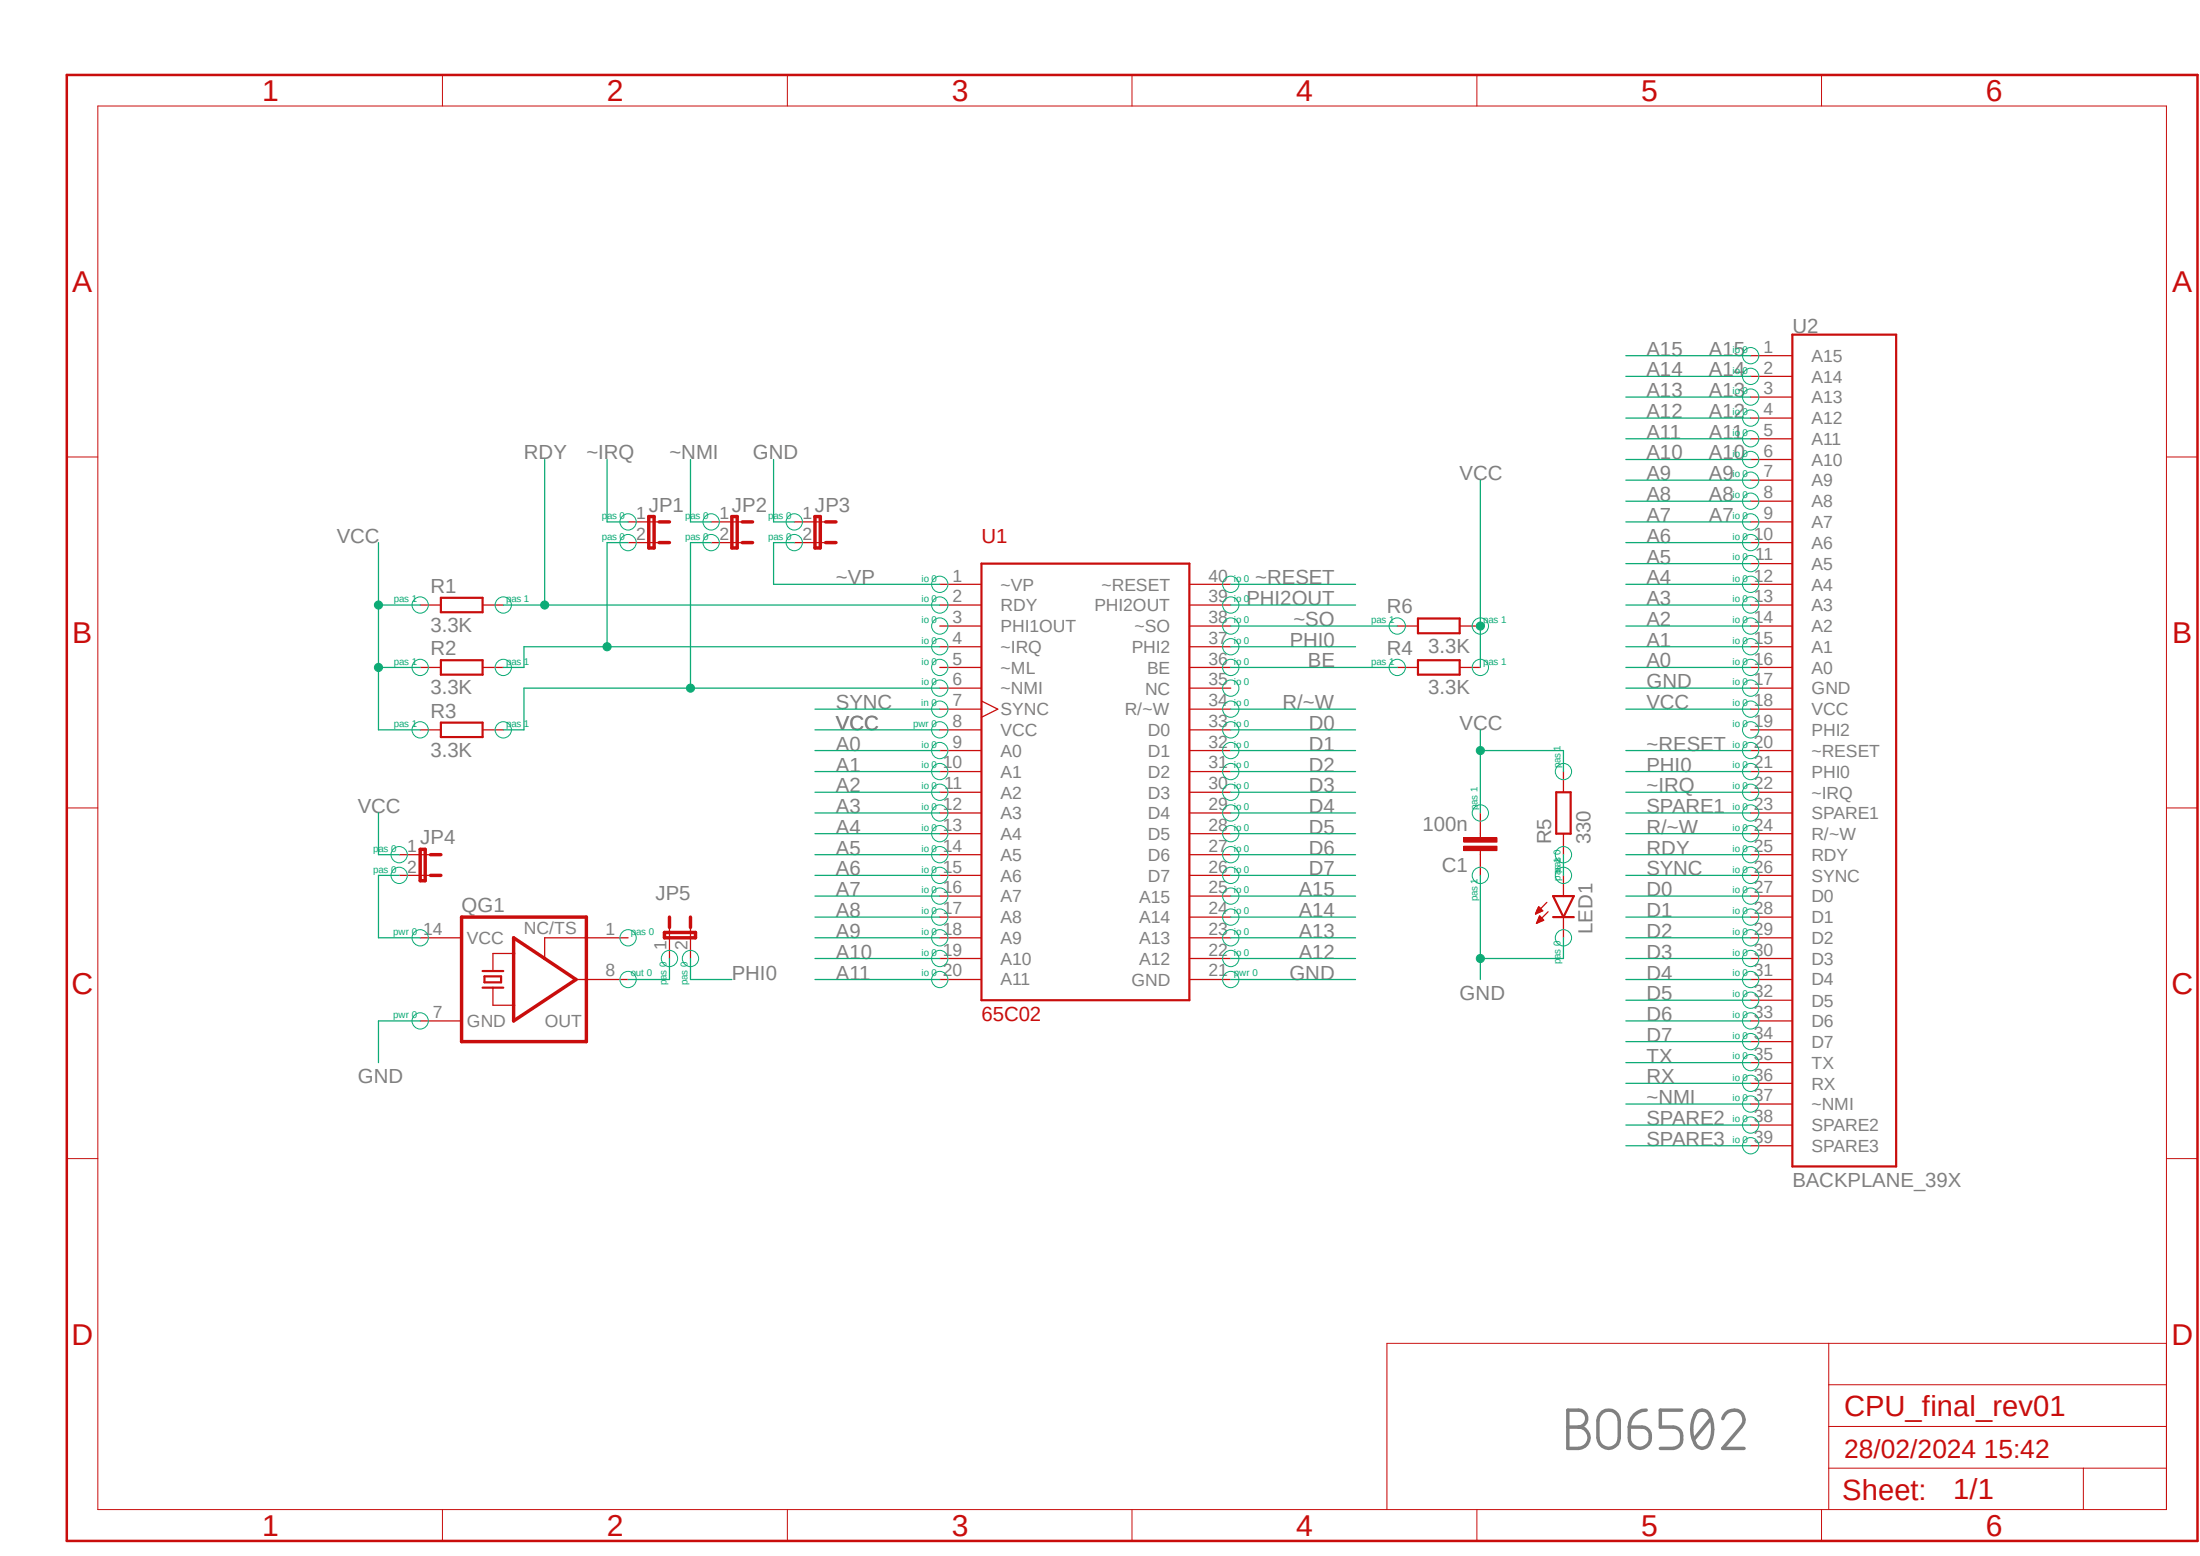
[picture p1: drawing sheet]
<svg xmlns="http://www.w3.org/2000/svg" width="297mm" height="210mm" viewBox="0 0 297 210" stroke-linecap="round" stroke-linejoin="round" font-family="sans-serif">
<path d="M8.4 9.7l288.7 198.9M297.1 9.8l-288.7 198.8" fill="none" stroke="#fff" stroke-width=".14"/>
<path d="M211.7 190.3h1.4a1.14 1.14 0 0 1 1.1 1.2 1.14 1.14 0 0 1-1.1 1.1 1.44 1.44 0 0 1 1.4 1.5 1.44 1.44 0 0 1-1.4 1.4h-1.4zM211.7 192.6h1.4M216.3 190.6a1.43 1.43 0 0 1 1.5-.2 1.43 1.43 0 0 1 .8 1.3v2.4a1.44 1.44 0 0 1-1.4 1.4 1.44 1.44 0 0 1-1.5-1.4v-2.4l.1-.4zM220 192.6h1.7a1.18 1.18 0 0 1 1.1 1.5 1.42 1.42 0 0 1-1.4 1.4 1.42 1.42 0 0 1-1.4-1.4zM222.2 190.3a2.24 2.24 0 0 0-2.2 2.3M227 190.3h-2.8v2.3h1.7a1.27 1.27 0 0 1 1.1 1.7 1.18 1.18 0 0 1-1.1 1.2h-1.7M229.2 190.5a1.09 1.09 0 0 1 1.6 .5 4 4 0 0 1-.4 4.3 1.09 1.09 0 0 1-1.6-.5 4 4 0 0 1 .4-4.3zM231 191.5l-2.4 2.8M232.6 191.5a1.55 1.55 0 0 1 2.6-.7 1.36 1.36 0 0 1-.2 1.8l-2.4 2.9h2.9" fill="none" stroke="#808080" stroke-width=".47"/>
<g fill="none" stroke="#c90d0c" stroke-width=".17">
<path d="M236.3 48h5.7M236.3 50.8h5.7M236.3 53.6h5.7M236.3 56.4h5.7M236.3 59.2h5.7M84.8 70.4h4.2M84.8 73.2h4.2M96 70.4h4.2M96 73.2h4.2M107.2 70.4h4.3M107.2 73.2h4.3M126.9 78.9h5.6"/>
<path d="M160.6 78.9h5.6M236.3 78.9h5.7M236.3 62h5.7M236.3 64.8h5.7M236.3 67.6h5.7M236.3 70.4h5.7M236.3 73.2h5.7M236.3 76.1h5.7M56.7 81.7h2.8M56.7 90.1h2.8M56.7 98.5h2.8M65.2 81.7h2.7"/>
<path d="M65.2 90.1h2.7M65.2 98.5h2.7M126.9 81.7h5.6M126.9 84.5h5.6M126.9 87.3h5.6M126.9 90.1h5.6M126.9 92.9h5.6M126.9 95.7h5.6M126.9 98.5h5.6M132.5 94.6l2.2 1.1-2.2 1.1M160.6 81.7h5.6M160.6 84.5h5.6"/>
<path d="M160.6 87.3h5.6M160.6 90.1h5.6M160.6 92.9h5.6M160.6 95.7h5.6M160.6 98.5h5.6M188.6 90.1h2.8M197.1 90.1h2.8M236.3 81.7h5.7M236.3 84.5h5.7M236.3 87.3h5.7M236.3 90.1h5.7M236.3 92.9h5.7"/>
<path d="M236.3 95.7h5.7M236.3 98.5h5.7M126.9 101.3h5.6M126.9 104.1h5.6M126.9 106.9h5.6M126.9 109.7h5.6M126.9 112.5h5.6M126.9 115.4h5.6M126.9 118.2h5.6M160.6 101.3h5.6M160.6 104.1h5.6M160.6 106.9h5.6"/>
<path d="M160.6 109.7h5.6M160.6 112.5h5.6M160.6 115.4h5.6M160.6 118.2h5.6M199.9 112.5v.6M199.9 114.8v.6M236.3 101.3h5.7M236.3 104.1h5.7M236.3 106.9h5.7M236.3 109.7h5.7M236.3 112.5h5.7M236.3 115.4h5.7"/>
<path d="M236.3 118.2h5.7M56.7 126.6h5.6M56.7 137.8h5.6M66.5 133.3v2.4h2.8M69.3 128.7h-2.8v2.4M77.8 132.2h7M84.8 126.6h-11.3v2.8M126.9 120.9h5.6M126.9 123.8h5.6M126.9 126.6h5.6M126.9 129.4h5.6M126.9 132.2h5.6"/>
<path d="M160.6 120.9h5.6M160.6 123.8h5.6M160.6 126.6h5.6M160.6 129.4h5.6M160.6 132.2h5.6M236.3 120.9h5.7M236.3 123.8h5.7M236.3 126.6h5.7M236.3 129.4h5.7M236.3 132.2h5.7M236.3 135h5.7M236.3 137.8h5.7"/>
<path d="M236.3 140.6h5.7M236.3 143.4h5.7M236.3 146.2h5.7M236.3 149h5.7M236.3 151.8h5.7M236.3 154.6h5.7"/>
</g>
<path d="M242 45.2h14v112.2h-14zM132.5 76.1h28.1v58.9h-28.1zM59.5 80.7h5.7v1.9h-5.7zM59.5 89.1h5.7v2h-5.7zM59.5 97.5h5.7v2h-5.7zM191.4 89.1h5.7v2h-5.7zM65.2 133.3h2.7M65.2 131.1h2.7M65.4 131.8h2.2v.8h-2.2z" fill="none" stroke="#c90d0c" stroke-width=".3"/>
<path d="M87.6 69.7h.7v4.3h-.7zM89 70.4h1.4M89 73.2h1.4M98.8 69.7h.7v4.3h-.7zM100.2 70.4h1.4M100.2 73.2h1.4M110 69.7h.7v4.3h-.7zM111.5 70.4h1.4M111.5 73.2h1.4M62.3 123.8h16.9v16.8h-16.9zM69.3 126.6l8.5 5.6-8.5 5.6z" fill="none" stroke="#c90d0c" stroke-width=".47"/>
<path d="M197.6 113.1h4.5v.6h-4.5z" fill-rule="evenodd" fill="#c90d0c"/>
<path d="M197.6 113.1h4.5v.6h-4.5z" fill="none" stroke="#c90d0c" stroke-width=".14"/>
<path d="M197.6 114.2h4.5v.6h-4.5z" fill-rule="evenodd" fill="#c90d0c"/>
<g fill="none" stroke="#c90d0c" stroke-width=".14">
<path d="M13.2 14.3h279.3v189.5h-279.3zM59.7 10.1v4.2M106.3 10.1v4.2M152.8 10.1v4.2M199.4 10.1v4.2M245.9 10.1v4.2M9 61.7h4.2M292.5 61.7h4.2M9 109.1h4.2M197.6 114.2h4.5v.6h-4.5zM292.5 109.1h4.2M9 156.4h4.2"/>
<path d="M292.5 156.4h4.2M246.9 198.2h45.6M246.9 181.3v22.5M246.9 192.5h45.6M246.9 186.9h45.6M281.3 198.2v5.6M292.5 181.3h-105.3v22.5M59.7 203.8v4.2M106.3 203.8v4.2M152.8 203.8v4.2M199.4 203.8v4.2M245.9 203.8v4.2"/>
</g>
<g fill="none" stroke="#c90d0c" stroke-width=".17">
<path d="M188.6 84.5h2.8M197.1 84.5h2.8M53.9 115.4h4.2M53.9 118.2h4.2M199.9 109.7v2.8M199.9 115.4v2.8M211.1 104.1v2.8M211.1 112.5v2.9M211.1 118.2v2.7M90.4 125.2v4.2M93.2 125.2v4.2M207.3 123.3h.1"/>
<path d="M207.3 123.2h.3M207.4 123.1h.5M207.4 123h.7M207.5 122.9h.7M207.5 124.5h.1M207.5 122.8h.6M207.5 124.5h.3M207.6 124.3h.4M207.6 122.7h.4M207.6 124.2h.7M207.6 122.6h.3M207.6 124.2h.8"/>
<path d="M207.7 122.5h.1M207.7 124h.6M207.7 122.4l.6 .5-1 .5zM207.7 124h.5M207.8 123.8h.3M207.8 123.7h.1M207.9 123.6l.5 .6-1 .4zM208.8 121.8l-1.5 1.6M209 123.1l-1.6 1.5M211.1 123.8v2.8"/>
</g>
<path d="M56.7 114.6h.7v4.3h-.7zM58.1 115.4h1.4M58.1 118.2h1.4M89.7 125.9h4.2v.7h-4.2zM90.4 123.8v1.4M93.2 123.8v1.4" fill="none" stroke="#c90d0c" stroke-width=".47"/>
<path d="M191.4 83.5h5.7v2h-5.7zM210.1 106.9h1.9v5.6h-1.9zM209.7 120.9h2.8l-1.4 2.9zM209.7 123.8h2.8" fill="none" stroke="#c90d0c" stroke-width=".3"/>
<path d="M9 10.1h287.7v197.9h-287.7z" fill="none" stroke="#c90d0c" stroke-width=".34"/>
<g fill="none" stroke="#0dab76" stroke-width=".14">
<circle cx="236.4" cy="56.4" r="1.1"/>
<circle cx="236.4" cy="53.6" r="1.1"/>
<circle cx="236.4" cy="50.8" r="1.1"/>
<circle cx="236.4" cy="59.2" r="1.1"/>
<circle cx="236.4" cy="48" r="1.1"/>
<circle cx="84.8" cy="70.4" r="1.1"/>
<circle cx="84.8" cy="73.2" r="1.1"/>
<circle cx="96" cy="70.4" r="1.1"/>
<circle cx="96" cy="73.2" r="1.1"/>
<circle cx="107.2" cy="73.2" r="1.1"/>
<circle cx="107.2" cy="70.4" r="1.1"/>
<circle cx="126.9" cy="78.9" r="1.1"/>
<circle cx="166.2" cy="78.9" r="1.1"/>
<circle cx="236.4" cy="67.7" r="1.1"/>
<circle cx="236.4" cy="78.9" r="1.1"/>
<circle cx="236.4" cy="64.8" r="1.1"/>
<circle cx="236.4" cy="73.2" r="1.1"/>
<circle cx="236.4" cy="70.4" r="1.1"/>
<circle cx="236.4" cy="62" r="1.1"/>
<circle cx="236.4" cy="76.1" r="1.1"/>
<circle cx="56.7" cy="81.7" r="1.1"/>
<circle cx="56.7" cy="98.5" r="1.1"/>
<circle cx="56.7" cy="90.1" r="1.1"/>
<circle cx="67.9" cy="81.7" r="1.1"/>
<circle cx="67.9" cy="98.5" r="1.1"/>
<circle cx="67.9" cy="90.1" r="1.1"/>
<circle cx="126.9" cy="87.3" r="1.1"/>
<circle cx="126.9" cy="81.7" r="1.1"/>
<circle cx="126.9" cy="90.1" r="1.1"/>
<circle cx="126.9" cy="98.5" r="1.1"/>
<circle cx="126.9" cy="95.7" r="1.1"/>
<circle cx="126.9" cy="84.5" r="1.1"/>
<circle cx="126.9" cy="92.9" r="1.1"/>
<circle cx="166.2" cy="84.5" r="1.1"/>
<circle cx="166.2" cy="87.3" r="1.1"/>
<circle cx="166.2" cy="92.9" r="1.1"/>
<circle cx="166.2" cy="90.1" r="1.1"/>
<circle cx="166.2" cy="81.7" r="1.1"/>
<circle cx="166.2" cy="95.7" r="1.1"/>
<circle cx="166.2" cy="98.5" r="1.1"/>
<circle cx="188.6" cy="84.5" r="1.1"/>
<circle cx="188.6" cy="90.1" r="1.1"/>
<circle cx="199.9" cy="84.5" r="1.1"/>
<circle cx="199.9" cy="90.1" r="1.1"/>
<circle cx="236.4" cy="81.7" r="1.1"/>
<circle cx="236.4" cy="87.3" r="1.1"/>
<circle cx="236.4" cy="84.5" r="1.1"/>
<circle cx="236.4" cy="92.9" r="1.1"/>
<circle cx="236.4" cy="95.7" r="1.1"/>
<circle cx="236.4" cy="98.5" r="1.1"/>
<circle cx="236.4" cy="90.1" r="1.1"/>
<circle cx="53.9" cy="115.4" r="1.1"/>
<circle cx="53.9" cy="118.2" r="1.1"/>
<circle cx="126.9" cy="106.9" r="1.1"/>
<circle cx="126.9" cy="101.3" r="1.1"/>
<circle cx="126.9" cy="109.7" r="1.1"/>
<circle cx="126.9" cy="115.4" r="1.1"/>
<circle cx="126.9" cy="112.5" r="1.1"/>
<circle cx="126.9" cy="104.1" r="1.1"/>
<circle cx="126.9" cy="118.2" r="1.1"/>
<circle cx="166.2" cy="109.7" r="1.1"/>
<circle cx="166.2" cy="115.4" r="1.1"/>
<circle cx="166.2" cy="106.9" r="1.1"/>
<circle cx="166.2" cy="104.1" r="1.1"/>
<circle cx="166.2" cy="118.2" r="1.1"/>
<circle cx="166.2" cy="112.5" r="1.1"/>
<circle cx="166.2" cy="101.3" r="1.1"/>
<circle cx="199.9" cy="109.7" r="1.1"/>
<circle cx="199.9" cy="118.2" r="1.1"/>
<circle cx="211.1" cy="104.1" r="1.1"/>
<circle cx="211.1" cy="118.2" r="1.1"/>
<circle cx="211.1" cy="115.4" r="1.1"/>
<circle cx="236.4" cy="106.9" r="1.1"/>
<circle cx="236.4" cy="101.3" r="1.1"/>
<circle cx="236.4" cy="104.1" r="1.1"/>
<circle cx="236.4" cy="115.4" r="1.1"/>
<circle cx="236.4" cy="118.2" r="1.1"/>
<circle cx="236.4" cy="109.7" r="1.1"/>
<circle cx="236.4" cy="112.5" r="1.1"/>
<circle cx="56.7" cy="126.6" r="1.1"/>
<circle cx="56.7" cy="137.8" r="1.1"/>
<circle cx="84.8" cy="132.2" r="1.1"/>
<circle cx="84.8" cy="126.6" r="1.1"/>
<circle cx="90.4" cy="129.4" r="1.1"/>
<circle cx="93.2" cy="129.4" r="1.1"/>
<circle cx="126.9" cy="120.9" r="1.1"/>
<circle cx="126.9" cy="129.4" r="1.1"/>
<circle cx="126.9" cy="132.2" r="1.1"/>
<circle cx="126.9" cy="126.6" r="1.1"/>
<circle cx="126.9" cy="123.8" r="1.1"/>
<circle cx="166.2" cy="132.2" r="1.1"/>
<circle cx="166.2" cy="126.6" r="1.1"/>
<circle cx="166.2" cy="123.8" r="1.1"/>
<circle cx="166.2" cy="129.4" r="1.1"/>
<circle cx="166.2" cy="120.9" r="1.1"/>
<circle cx="211.1" cy="126.6" r="1.1"/>
<circle cx="236.4" cy="126.6" r="1.1"/>
<circle cx="236.4" cy="120.9" r="1.1"/>
<circle cx="236.4" cy="132.2" r="1.1"/>
<circle cx="236.4" cy="137.8" r="1.1"/>
<circle cx="236.4" cy="129.4" r="1.1"/>
<circle cx="236.4" cy="123.8" r="1.1"/>
<circle cx="236.4" cy="135" r="1.1"/>
<circle cx="236.4" cy="149" r="1.1"/>
<circle cx="236.4" cy="140.6" r="1.1"/>
<circle cx="236.4" cy="151.9" r="1.1"/>
<circle cx="236.4" cy="143.4" r="1.1"/>
<circle cx="236.4" cy="154.6" r="1.1"/>
<circle cx="236.4" cy="146.2" r="1.1"/>
</g>
<g fill="none" stroke="#0dab76" stroke-width=".17">
<path d="M219.5 48h16.8M219.5 50.8h16.8M219.5 53.6h16.8M219.5 56.4h16.8M219.5 59.2h16.8M104.4 62v8.4h2.8M219.5 62h16.8M219.5 64.8h16.8M219.5 67.6h16.8M219.5 70.4h16.8M219.5 73.2h16.8M219.5 76.1h16.8"/>
<path d="M219.5 78.9h16.8M219.5 81.7h16.8M219.5 84.5h16.8M219.5 87.3h16.8M219.5 90.1h16.8M219.5 92.9h16.8M110 118.2h16.9M110 115.4h16.9M110 112.5h16.9M110 109.7h16.9M110 106.9h16.9M110 104.1h16.9"/>
<path d="M110 101.3h16.9M199.9 118.2v14M110 120.9h16.9M110 123.8h16.9M110 126.6h16.9M110 129.4h16.9M110 132.2h16.9M166.2 120.9h16.8M166.2 123.8h16.8M166.2 126.6h16.8M166.2 129.4h16.8M166.2 132.2h16.8"/>
<path d="M211.1 126.6v2.8h-11.2"/>
</g>
<circle cx="199.9" cy="129.4" r=".55" fill="#0dab76"/>
<circle cx="199.9" cy="129.4" r=".55" fill="none" stroke="#0dab76" stroke-width=".14"/>
<path d="M51.1 73.2v25.3h5.6M51.1 81.7h5.6M110 98.5h16.9M219.5 95.7h16.8M56.7 137.8h-5.6v5.6" fill="none" stroke="#0dab76" stroke-width=".17"/>
<circle cx="51.1" cy="81.7" r=".55" fill="#0dab76"/>
<circle cx="51.1" cy="81.7" r=".55" fill="none" stroke="#0dab76" stroke-width=".14"/>
<path d="M51.1 90.1h5.6" fill="none" stroke="#0dab76" stroke-width=".17"/>
<circle cx="51.1" cy="90.1" r=".55" fill="#0dab76"/>
<circle cx="51.1" cy="90.1" r=".55" fill="none" stroke="#0dab76" stroke-width=".14"/>
<path d="M199.9 64.8v25.3" fill="none" stroke="#0dab76" stroke-width=".17"/>
<circle cx="199.9" cy="84.5" r=".55" fill="#0dab76"/>
<circle cx="199.9" cy="84.5" r=".55" fill="none" stroke="#0dab76" stroke-width=".14"/>
<path d="M199.9 98.5v11.2M199.9 101.3h11.2v2.8" fill="none" stroke="#0dab76" stroke-width=".17"/>
<circle cx="199.9" cy="101.3" r=".55" fill="#0dab76"/>
<circle cx="199.9" cy="101.3" r=".55" fill="none" stroke="#0dab76" stroke-width=".14"/>
<g fill="none" stroke="#0dab76" stroke-width=".17">
<path d="M73.5 62v19.7M82 62v8.4h2.8M166.2 78.9h16.8M67.9 81.7h59M166.2 87.3h16.8M166.2 95.7h16.8M51.1 109.7v5.7h2.8M219.5 115.4h16.8M219.5 101.3h16.8M219.5 104.1h16.8M219.5 106.9h16.8M219.5 109.7h16.8"/>
<path d="M219.5 112.5h16.8M93.2 129.4v2.8h5.6"/>
</g>
<circle cx="73.5" cy="81.7" r=".55" fill="#0dab76"/>
<circle cx="73.5" cy="81.7" r=".55" fill="none" stroke="#0dab76" stroke-width=".14"/>
<g fill="none" stroke="#0dab76" stroke-width=".17">
<path d="M84.8 73.2h-2.8v14.1M93.2 62v8.4h2.8M107.2 73.2h-2.8v5.7h22.5M110 95.7h16.9M126.9 87.3h-56.2v2.8h-2.8M166.2 98.5h16.8M166.2 90.1h22.4M166.2 84.5h22.4M166.2 81.7h16.8M166.2 118.2h16.8M166.2 101.3h16.8M166.2 104.1h16.8"/>
<path d="M166.2 106.9h16.8M166.2 109.7h16.8M166.2 112.5h16.8M166.2 115.4h16.8M219.5 118.2h16.8M219.5 120.9h16.8M219.5 123.8h16.8M219.5 126.6h16.8M219.5 129.4h16.8M219.5 132.2h16.8M219.5 135h16.8M219.5 137.8h16.8"/>
<path d="M219.5 140.6h16.8M219.5 143.4h16.8M219.5 146.2h16.8M219.5 149h16.8M219.5 151.8h16.8M219.5 154.6h16.8"/>
</g>
<circle cx="82" cy="87.3" r=".55" fill="#0dab76"/>
<circle cx="82" cy="87.3" r=".55" fill="none" stroke="#0dab76" stroke-width=".14"/>
<path d="M96 73.2h-2.8v19.7M126.9 92.9h-56.2v5.6h-2.8" fill="none" stroke="#0dab76" stroke-width=".17"/>
<circle cx="93.2" cy="92.9" r=".55" fill="#0dab76"/>
<circle cx="93.2" cy="92.9" r=".55" fill="none" stroke="#0dab76" stroke-width=".14"/>
<path d="M53.9 118.2h-2.8v8.4h5.6M211.1 115.4v2.8M90.4 129.4v2.8h-5.6" fill="none" stroke="#0dab76" stroke-width=".17"/>
<g font-size="4.1" fill="#c90d0c">
<text x="35.4" y="13.6">1</text>
<text x="81.9" y="13.6">2</text>
<text x="128.5" y="13.6">3</text>
<text x="175" y="13.6">4</text>
<text x="221.6" y="13.6">5</text>
<text x="268.1" y="13.6">6</text>
<text x="9.7" y="39.5">A</text>
<text x="293.2" y="39.5">A</text>
<text x="9.7" y="86.8">B</text>
<text x="293.2" y="86.8">B</text>
<text x="9.7" y="134.2">C</text>
<text x="293.2" y="134.2">C</text>
<text x="9.7" y="181.5">D</text>
<text x="293.2" y="181.5">D</text>
<text x="35.4" y="207.3">1</text>
<text x="81.9" y="207.3">2</text>
<text x="128.5" y="207.3">3</text>
<text x="175" y="207.3">4</text>
<text x="221.6" y="207.3">5</text>
<text x="268.1" y="207.3">6</text>
</g>
<g font-size="3.9" fill="#c90d0c">
<text x="249" y="191.1">CPU_final_rev01</text>
<text x="248.7" y="202.5">Sheet:</text>
<text x="263.7" y="202.4">1/1</text>
</g>
<text font-size="3.6" fill="#c90d0c" x="249" y="196.7">28/02/2024 15:42</text>
<g font-size="2.8" fill="#808080">
<text x="242" y="44.9">U2</text>
<text x="222.3" y="48">A15</text>
<text x="222.3" y="50.8">A14</text>
<text x="222.3" y="53.6">A13</text>
<text x="230.7" y="53.6">A13</text>
<text x="230.7" y="50.8">A14</text>
<text x="230.7" y="48">A15</text>
<text x="222.3" y="56.4">A12</text>
<text x="222.3" y="59.2">A11</text>
<text x="230.7" y="59.2">A11</text>
<text x="230.7" y="56.4">A12</text>
<text x="70.7" y="62">RDY</text>
<text x="79.2" y="62">~IRQ</text>
<text x="90.4" y="62">~NMI</text>
<text x="101.6" y="62">GND</text>
<text x="197.1" y="64.8">VCC</text>
<text x="222.3" y="62">A10</text>
<text x="222.3" y="64.8">A9</text>
<text x="230.7" y="64.8">A9</text>
<text x="230.7" y="62">A10</text>
<text x="87.6" y="69">JP1</text>
<text x="98.8" y="69">JP2</text>
<text x="110" y="69">JP3</text>
<text x="222.3" y="67.6">A8</text>
<text x="222.3" y="70.4">A7</text>
<text x="230.7" y="70.4">A7</text>
<text x="230.7" y="67.6">A8</text>
<text x="45.5" y="73.2">VCC</text>
<text x="222.3" y="73.2">A6</text>
<text x="222.3" y="76.1">A5</text>
<text x="58.1" y="80">R1</text>
<text x="112.9" y="78.9">~VP</text>
<text x="168.3" y="81.7">PHI2OUT</text>
<text x="169.5" y="78.9">~RESET</text>
<text x="187.2" y="82.8">R6</text>
<text x="222.3" y="78.9">A4</text>
<text x="222.3" y="81.7">A3</text>
<text x="58.1" y="85.3">3.3K</text>
<text x="58.1" y="88.4">R2</text>
<text x="174.1" y="87.3">PHI0</text>
<text x="174.6" y="84.5">~SO</text>
<text x="187.2" y="88.4">R4</text>
<text x="192.8" y="88.1">3.3K</text>
<text x="222.3" y="84.5">A2</text>
<text x="222.3" y="87.3">A1</text>
<text x="58.1" y="93.7">3.3K</text>
<text x="112.9" y="95.7">SYNC</text>
<text x="173.1" y="95.7">R/~W</text>
<text x="176.6" y="90.1">BE</text>
<text x="192.8" y="93.7">3.3K</text>
<text x="222.3" y="90.1">A0</text>
<text x="222.3" y="92.9">GND</text>
<text x="222.3" y="95.7">VCC</text>
<text x="58.1" y="96.9">R3</text>
<text x="112.9" y="101.3">A0</text>
<text x="112.9" y="98.5">VCC</text>
<text x="176.7" y="98.5">D0</text>
<text x="176.7" y="101.3">D1</text>
<text x="197.1" y="98.5">VCC</text>
<text x="222.3" y="101.3">~RESET</text>
<text x="58.1" y="102.1">3.3K</text>
<text x="112.9" y="106.9">A2</text>
<text x="112.9" y="104.1">A1</text>
<text x="176.7" y="104.1">D2</text>
<text x="176.7" y="106.9">D3</text>
<text x="222.3" y="104.1">PHI0</text>
<text x="222.3" y="106.9">~IRQ</text>
<text x="48.3" y="109.7">VCC</text>
<text x="56.7" y="114">JP4</text>
<text x="112.9" y="112.6">A4</text>
<text x="112.9" y="109.7">A3</text>
<text x="176.7" y="109.7">D4</text>
<text x="176.7" y="112.6">D5</text>
<text x="192.1" y="112.1">100n</text>
<text x="209.4" y="114" transform="rotate(-90 209.4 114)">R5</text>
<text x="214.7" y="114" transform="rotate(-90 214.7 114)">330</text>
<text x="222.3" y="109.7">SPARE1</text>
<text x="222.3" y="112.6">R/~W</text>
<text x="112.9" y="118.2">A6</text>
<text x="112.9" y="115.4">A5</text>
<text x="176.7" y="115.4">D6</text>
<text x="176.7" y="118.2">D7</text>
<text x="194.6" y="117.7">C1</text>
<text x="222.3" y="115.4">RDY</text>
<text x="222.3" y="118.2">SYNC</text>
<text x="62.3" y="123.1">QG1</text>
<text x="88.5" y="121.5">JP5</text>
<text x="112.9" y="123.8">A8</text>
<text x="112.9" y="120.9">A7</text>
<text x="175.3" y="120.9">A15</text>
<text x="175.3" y="123.8">A14</text>
<text x="222.3" y="120.9">D0</text>
<text x="222.3" y="123.8">D1</text>
<text x="112.9" y="129.4">A10</text>
<text x="112.9" y="126.6">A9</text>
<text x="175.3" y="126.6">A13</text>
<text x="175.3" y="129.4">A12</text>
<text x="215" y="126" transform="rotate(-90 215 126)">LED1</text>
<text x="222.3" y="126.6">D2</text>
<text x="222.3" y="129.4">D3</text>
<text x="98.8" y="132.2">PHI0</text>
<text x="112.9" y="132.2">A11</text>
<text x="174.1" y="132.2">GND</text>
<text x="197.1" y="135">GND</text>
<text x="222.3" y="132.2">D4</text>
<text x="222.3" y="135">D5</text>
<text x="222.3" y="137.8">D6</text>
<text x="222.3" y="140.6">D7</text>
<text x="222.3" y="143.4">TX</text>
<text x="48.3" y="146.2">GND</text>
<text x="222.3" y="146.2">RX</text>
<text x="222.3" y="149">~NMI</text>
<text x="222.3" y="151.8">SPARE2</text>
<text x="222.3" y="154.6">SPARE3</text>
<text x="242" y="160.3">BACKPLANE_39X</text>
</g>
<g font-size="2.8" fill="#c90d0c">
<text x="132.5" y="73.2">U1</text>
<text x="132.5" y="137.8">65C02</text>
</g>
<g font-size="2.4" fill="#808080">
<text x="238.1" y="47.6">1</text>
<text x="238.1" y="50.4">2</text>
<text x="238.1" y="53.2">3</text>
<text x="244.6" y="48.9">A15</text>
<text x="244.6" y="51.6">A14</text>
<text x="238.1" y="56">4</text>
<text x="238.1" y="58.8">5</text>
<text x="244.6" y="54.4">A13</text>
<text x="244.6" y="57.2">A12</text>
<text x="238.1" y="61.6">6</text>
<text x="238.1" y="64.4">7</text>
<text x="244.6" y="60.1">A11</text>
<text x="244.6" y="62.9">A10</text>
<text x="244.6" y="65.7">A9</text>
<text x="85.9" y="70.1">1</text>
<text x="97.1" y="70.1">1</text>
<text x="108.3" y="70.1">1</text>
<text x="238.1" y="67.2">8</text>
<text x="238.1" y="70.1">9</text>
<text x="244.6" y="68.5">A8</text>
<text x="244.6" y="71.3">A7</text>
<text x="85.9" y="72.9">2</text>
<text x="97.1" y="72.9">2</text>
<text x="108.3" y="72.9">2</text>
<text x="236.8" y="72.9">10</text>
<text x="236.9" y="75.7">11</text>
<text x="244.6" y="74.1">A6</text>
<text x="244.6" y="76.9">A5</text>
<text x="128.6" y="78.5">1</text>
<text x="128.6" y="81.3">2</text>
<text x="135.1" y="79.7">~VP</text>
<text x="135.1" y="82.5">RDY</text>
<text x="147.7" y="82.5">PHI2OUT</text>
<text x="148.7" y="79.7">~RESET</text>
<text x="163.2" y="81.3">39</text>
<text x="163.2" y="78.5">40</text>
<text x="236.8" y="78.5">12</text>
<text x="236.8" y="81.3">13</text>
<text x="244.6" y="79.7">A4</text>
<text x="244.6" y="82.5">A3</text>
<text x="128.6" y="84.1">3</text>
<text x="128.6" y="86.9">4</text>
<text x="128.6" y="89.7">5</text>
<text x="135.1" y="85.3">PHI1OUT</text>
<text x="135.1" y="88.1">~IRQ</text>
<text x="152.8" y="88.1">PHI2</text>
<text x="153.2" y="85.3">~SO</text>
<text x="163.2" y="89.7">36</text>
<text x="163.2" y="86.9">37</text>
<text x="163.2" y="84.1">38</text>
<text x="236.8" y="84.1">14</text>
<text x="236.8" y="86.9">15</text>
<text x="236.8" y="89.7">16</text>
<text x="244.6" y="85.3">A2</text>
<text x="244.6" y="88.1">A1</text>
<text x="128.6" y="92.5">6</text>
<text x="128.6" y="95.3">7</text>
<text x="135.1" y="90.9">~ML</text>
<text x="135.1" y="93.7">~NMI</text>
<text x="154.6" y="93.8">NC</text>
<text x="154.9" y="90.9">BE</text>
<text x="163.2" y="95.3">34</text>
<text x="163.2" y="92.5">35</text>
<text x="236.8" y="92.5">17</text>
<text x="236.8" y="95.3">18</text>
<text x="244.6" y="90.9">A0</text>
<text x="244.6" y="93.7">GND</text>
<text x="128.6" y="98.1">8</text>
<text x="128.6" y="100.9">9</text>
<text x="135.1" y="96.6">SYNC</text>
<text x="135.1" y="99.4">VCC</text>
<text x="151.9" y="96.6">R/~W</text>
<text x="155" y="99.4">D0</text>
<text x="163.2" y="100.9">32</text>
<text x="163.2" y="98.1">33</text>
<text x="236.8" y="98.1">19</text>
<text x="236.8" y="100.9">20</text>
<text x="244.6" y="96.6">VCC</text>
<text x="244.6" y="99.4">PHI2</text>
<text x="127.3" y="103.7">10</text>
<text x="127.5" y="106.6">11</text>
<text x="135.1" y="102.2">A0</text>
<text x="135.1" y="105">A1</text>
<text x="135.1" y="107.8">A2</text>
<text x="155" y="107.8">D3</text>
<text x="155" y="105">D2</text>
<text x="155" y="102.2">D1</text>
<text x="163.2" y="106.6">30</text>
<text x="163.2" y="103.7">31</text>
<text x="236.8" y="103.7">21</text>
<text x="236.8" y="106.6">22</text>
<text x="244.6" y="102.2">~RESET</text>
<text x="244.6" y="105">PHI0</text>
<text x="244.6" y="107.8">~IRQ</text>
<text x="127.3" y="109.3">12</text>
<text x="127.3" y="112.1">13</text>
<text x="135.1" y="110.6">A3</text>
<text x="135.1" y="113.4">A4</text>
<text x="155" y="113.4">D5</text>
<text x="155" y="110.6">D4</text>
<text x="163.2" y="112.1">28</text>
<text x="163.2" y="109.3">29</text>
<text x="236.8" y="109.3">23</text>
<text x="236.8" y="112.1">24</text>
<text x="244.6" y="110.6">SPARE1</text>
<text x="244.6" y="113.4">R/~W</text>
<text x="55" y="115">1</text>
<text x="55" y="117.8">2</text>
<text x="127.3" y="115">14</text>
<text x="127.3" y="117.8">15</text>
<text x="135.1" y="116.2">A5</text>
<text x="135.1" y="119">A6</text>
<text x="155" y="119">D7</text>
<text x="155" y="116.2">D6</text>
<text x="163.2" y="117.8">26</text>
<text x="163.2" y="115">27</text>
<text x="236.8" y="115">25</text>
<text x="236.8" y="117.8">26</text>
<text x="244.6" y="116.2">RDY</text>
<text x="244.6" y="119">SYNC</text>
<text x="127.3" y="120.6">16</text>
<text x="127.3" y="123.4">17</text>
<text x="135.1" y="121.8">A7</text>
<text x="135.1" y="124.6">A8</text>
<text x="153.8" y="124.6">A14</text>
<text x="153.8" y="121.8">A15</text>
<text x="163.2" y="123.4">24</text>
<text x="163.2" y="120.6">25</text>
<text x="236.8" y="120.6">27</text>
<text x="236.8" y="123.4">28</text>
<text x="244.6" y="121.8">D0</text>
<text x="244.6" y="124.6">D1</text>
<text x="57.1" y="126.2">14</text>
<text x="63" y="127.4">VCC</text>
<text x="70.7" y="126">NC/TS</text>
<text x="81.7" y="131.8">8</text>
<text x="81.7" y="126.2">1</text>
<text x="90" y="128.3" transform="rotate(-90 90 128.3)">1</text>
<text x="92.8" y="128.3" transform="rotate(-90 92.8 128.3)">2</text>
<text x="127.3" y="126.2">18</text>
<text x="127.3" y="129">19</text>
<text x="127.3" y="131.8">20</text>
<text x="135.1" y="127.4">A9</text>
<text x="135.1" y="130.2">A10</text>
<text x="153.8" y="130.2">A12</text>
<text x="153.8" y="127.4">A13</text>
<text x="163.2" y="131.8">21</text>
<text x="163.2" y="129">22</text>
<text x="163.2" y="126.2">23</text>
<text x="236.8" y="126.2">29</text>
<text x="236.8" y="129">30</text>
<text x="236.8" y="131.8">31</text>
<text x="244.6" y="127.4">D2</text>
<text x="244.6" y="130.2">D3</text>
<text x="58.4" y="137.4">7</text>
<text x="135.1" y="133">A11</text>
<text x="152.7" y="133.1">GND</text>
<text x="236.8" y="134.6">32</text>
<text x="236.8" y="137.4">33</text>
<text x="244.6" y="133">D4</text>
<text x="244.6" y="135.8">D5</text>
<text x="63" y="138.6">GND</text>
<text x="73.5" y="138.6">OUT</text>
<text x="236.8" y="140.2">34</text>
<text x="236.8" y="143">35</text>
<text x="244.6" y="138.6">D6</text>
<text x="244.6" y="141.4">D7</text>
<text x="236.8" y="145.8">36</text>
<text x="236.8" y="148.6">37</text>
<text x="244.6" y="144.3">TX</text>
<text x="244.6" y="147.1">RX</text>
<text x="244.6" y="149.9">~NMI</text>
<text x="236.8" y="151.4">38</text>
<text x="236.8" y="154.3">39</text>
<text x="244.6" y="152.7">SPARE2</text>
<text x="244.6" y="155.5">SPARE3</text>
</g>
<g font-size="1.3" fill="#0dab76">
<text x="233.9" y="47.6">io 0</text>
<text x="233.9" y="50.4">io 0</text>
<text x="233.9" y="53.2">io 0</text>
<text x="233.9" y="56">io 0</text>
<text x="233.9" y="58.8">io 0</text>
<text x="233.9" y="61.6">io 0</text>
<text x="233.9" y="64.4">io 0</text>
<text x="81.2" y="70.1">pas 0</text>
<text x="92.5" y="70.1">pas 0</text>
<text x="103.7" y="70.1">pas 0</text>
<text x="233.9" y="67.2">io 0</text>
<text x="233.9" y="70.1">io 0</text>
<text x="81.2" y="72.9">pas 0</text>
<text x="92.5" y="72.9">pas 0</text>
<text x="103.7" y="72.9">pas 0</text>
<text x="233.9" y="72.9">io 0</text>
<text x="233.9" y="75.6">io 0</text>
<text x="53.2" y="81.3">pas 1</text>
<text x="68.3" y="81.3">pas 1</text>
<text x="124.4" y="78.5">io 0</text>
<text x="124.4" y="81.3">io 0</text>
<text x="166.6" y="81.3">io 0</text>
<text x="166.6" y="78.5">io 0</text>
<text x="233.9" y="78.5">io 0</text>
<text x="233.9" y="81.3">io 0</text>
<text x="53.2" y="89.7">pas 1</text>
<text x="68.3" y="89.7">pas 1</text>
<text x="124.4" y="84.1">io 0</text>
<text x="124.4" y="86.9">io 0</text>
<text x="124.4" y="89.7">io 0</text>
<text x="166.6" y="89.7">io 0</text>
<text x="166.6" y="86.9">io 0</text>
<text x="166.6" y="84.1">io 0</text>
<text x="185.1" y="89.7">pas 1</text>
<text x="185.1" y="84.1">pas 1</text>
<text x="200.2" y="89.7">pas 1</text>
<text x="200.2" y="84.1">pas 1</text>
<text x="233.9" y="84.1">io 0</text>
<text x="233.9" y="86.9">io 0</text>
<text x="233.9" y="89.7">io 0</text>
<text x="124.4" y="95.3">in 0</text>
<text x="124.4" y="92.5">io 0</text>
<text x="166.6" y="95.3">io 0</text>
<text x="166.6" y="92.5">io 0</text>
<text x="233.9" y="92.5">io 0</text>
<text x="233.9" y="95.3">io 0</text>
<text x="53.2" y="98.1">pas 1</text>
<text x="68.3" y="98.1">pas 1</text>
<text x="123.3" y="98.1">pwr 0</text>
<text x="124.4" y="100.9">io 0</text>
<text x="166.6" y="100.9">io 0</text>
<text x="166.6" y="98.1">io 0</text>
<text x="233.9" y="98.1">io 0</text>
<text x="233.9" y="100.9">io 0</text>
<text x="124.4" y="103.7">io 0</text>
<text x="124.4" y="106.6">io 0</text>
<text x="166.6" y="106.6">io 0</text>
<text x="166.6" y="103.7">io 0</text>
<text x="210.7" y="103.7" transform="rotate(-90 210.7 103.7)">pas 1</text>
<text x="233.9" y="103.7">io 0</text>
<text x="233.9" y="106.6">io 0</text>
<text x="124.4" y="109.3">io 0</text>
<text x="124.4" y="112.1">io 0</text>
<text x="166.6" y="112.1">io 0</text>
<text x="166.6" y="109.3">io 0</text>
<text x="199.5" y="109.3" transform="rotate(-90 199.5 109.3)">pas 1</text>
<text x="233.9" y="109.3">io 0</text>
<text x="233.9" y="112.1">io 0</text>
<text x="50.4" y="115">pas 0</text>
<text x="50.4" y="117.8">pas 0</text>
<text x="124.4" y="115">io 0</text>
<text x="124.4" y="117.8">io 0</text>
<text x="166.6" y="117.8">io 0</text>
<text x="166.6" y="115">io 0</text>
<text x="210.7" y="118.9" transform="rotate(-90 210.7 118.9)">pas 1</text>
<text x="210.7" y="117.8" transform="rotate(-90 210.7 117.8)">pas 0</text>
<text x="233.9" y="115">io 0</text>
<text x="233.9" y="117.8">io 0</text>
<text x="124.4" y="120.6">io 0</text>
<text x="124.4" y="123.4">io 0</text>
<text x="166.6" y="123.4">io 0</text>
<text x="166.6" y="120.6">io 0</text>
<text x="199.5" y="121.7" transform="rotate(-90 199.5 121.7)">pas 1</text>
<text x="233.9" y="120.6">io 0</text>
<text x="233.9" y="123.4">io 0</text>
<text x="53.1" y="126.2">pwr 0</text>
<text x="85.2" y="131.8">out 0</text>
<text x="85.2" y="126.2">pas 0</text>
<text x="124.4" y="126.2">io 0</text>
<text x="124.4" y="129">io 0</text>
<text x="124.4" y="131.8">io 0</text>
<text x="166.6" y="131.8">pwr 0</text>
<text x="166.6" y="129">io 0</text>
<text x="166.6" y="126.2">io 0</text>
<text x="210.7" y="130.1" transform="rotate(-90 210.7 130.1)">pas 0</text>
<text x="233.9" y="126.2">io 0</text>
<text x="233.9" y="129">io 0</text>
<text x="233.9" y="131.8">io 0</text>
<text x="53.1" y="137.4">pwr 0</text>
<text x="90" y="132.9" transform="rotate(-90 90 132.9)">pas 0</text>
<text x="92.8" y="132.9" transform="rotate(-90 92.8 132.9)">pas 0</text>
<text x="233.9" y="134.6">io 0</text>
<text x="233.9" y="137.4">io 0</text>
<text x="233.9" y="140.2">io 0</text>
<text x="233.9" y="143">io 0</text>
<text x="233.9" y="145.8">io 0</text>
<text x="233.9" y="148.6">io 0</text>
<text x="233.9" y="151.4">io 0</text>
<text x="233.9" y="154.3">io 0</text>
</g>
</svg>
